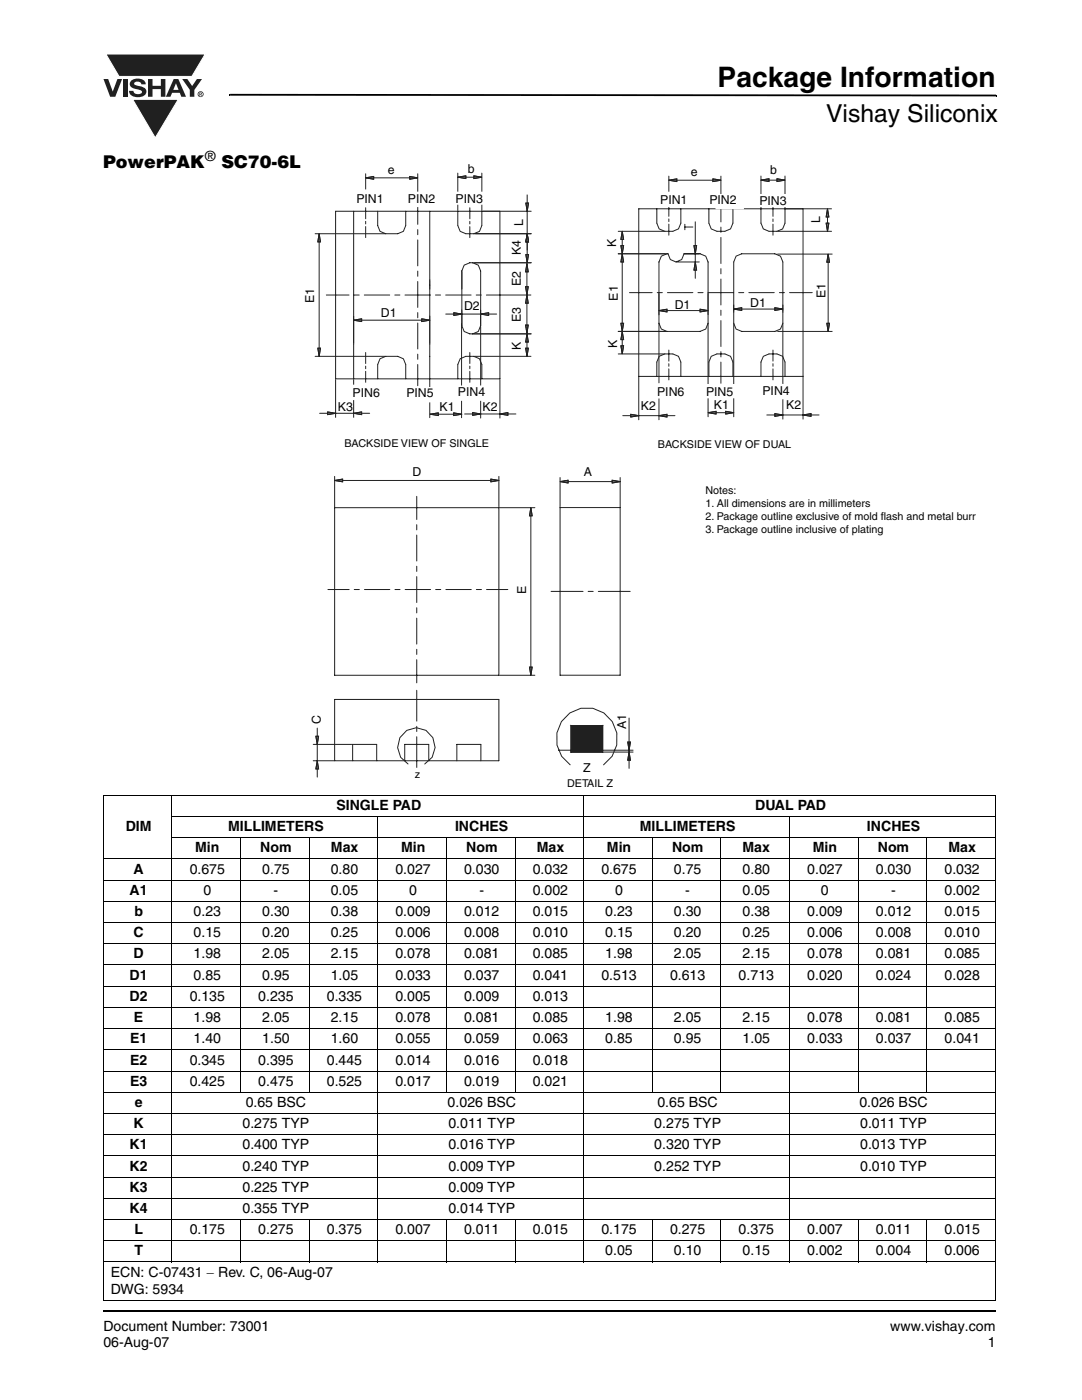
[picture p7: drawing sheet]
<svg xmlns="http://www.w3.org/2000/svg" width="216mm" height="279mm" viewBox="0 0 216 279" stroke-linecap="round" stroke-linejoin="round" font-family="sans-serif">
<path d="M21.1 10.8h19.8l-2.6 4.5h-14.6z" fill="#231f20"/>
<path d="M21.1 10.8h19.8l-2.6 4.5h-14.6z" fill="none" stroke="#fff" stroke-width=".2"/>
<path d="M26.5 19.8h9.1l-4.6 7.7z" fill="#231f20"/>
<path d="M26.5 19.8h9.1l-4.6 7.7z" fill="none" stroke="#fff" stroke-width=".2"/>
<g fill="#231f20">
<path d="M20.6 15.8h1l.9 2.5 .9-2.5h1l-1.4 3.5h-1z"/>
<path d="M24.5 15.8h.9v3.5h-.9z"/>
<path d="M26.2 16.1a2.08 2.08 0 0 1 2.8 .3l.1 .4h-.9a.78 .78 0 0 0-.7-.5 .78 .78 0 0 0-.7 .4l.2 .3 1 .2a1.06 1.06 0 0 1 1.2 1 1.06 1.06 0 0 1-1.1 1.1 1.71 1.71 0 0 1-2.3-1.2h.8a.95 .95 0 0 0 .8 .7 .95 .95 0 0 0 .9-.4 1.29 1.29 0 0 0-1.2-.6 1.02 1.02 0 0 1-1-.6 1.02 1.02 0 0 1 .1-1.1z"/>
<path d="M29.5 15.8h.9v1.3h1.7v-1.3h.9v3.5h-.9v-1.5h-1.7v1.5h-.9z"/>
<path d="M36.4 15.8h1l.9 1.4 1-1.4h1l-1.5 2.2v1.3h-.9v-1.4z"/>
<path d="M35.1 16.6l-.5 1.3h1zM34.7 15.8h.9l1.5 3.5h-.9l-.3-.8h-1.6l-.3 .8h-.9z"/>
<path d="M39.9 18.6v.1h.2v-.1zM39.8 18.5h.4l.1 .2-.2 .1 .2 .3-.3-.3-.1 .3h-.1zM39.6 18.8a.45 .45 0 0 0 .9 0 .45 .45 0 0 0-.9 0zM39.4 18.8a.6 .6 0 0 1 1.2 0 .6 .6 0 0 1-1.2 0z"/>
</g>
<path d="M45.7 18.7h.2v.4h-.2zM45.9 18.7l152.9 .2v.3l-152.9-.1zM198.8 18.9h.1v.3h-.1zM20.5 261.5h.1v.4h-.1z" fill="#000"/>
<path d="M20.6 261.7h178.2" fill="none" stroke="#000" stroke-width=".36"/>
<g fill="none" stroke="#000" stroke-width=".2">
<path d="M20.5 158.7h178.2M20.6 158.8v100.7M34.3 158.6v93.3M116.5 158.6v93.3M198.6 158.8v100.7M20.5 171.4h178.2M20.5 175.6h178.2M20.5 179.9h178.2M34.2 162.9h164.5M34.2 167.2h164.5M48 167.1v51M61.7 167.1v51"/>
<path d="M75.4 162.9v89M89.1 167.1v51M102.8 167.1v51M130.2 167.1v51M143.8 167.1v51M157.5 162.9v89M171.2 167.1v51M184.9 167.1v51M20.5 184.1h178.2M20.5 188.3h178.2M20.5 192.6h178.2M20.5 196.8h178.2"/>
<path d="M20.5 201h178.2M20.5 205.3h178.2M20.5 209.5h178.2M20.5 213.7h178.2M20.5 218h178.2M20.5 222.2h178.2M20.5 226.4h178.2M20.5 230.7h178.2M20.5 234.9h178.2M20.5 239.1h178.2M20.5 243.4h178.2M20.5 247.6h178.2"/>
<path d="M20.5 251.8h178.2M20.5 259.6h178.2M48 243.3v8.6M61.7 243.3v8.6M89.1 243.3v8.6M102.8 243.3v8.6M130.2 243.3v8.6M143.8 243.3v8.6M171.2 243.3v8.6M184.9 243.3v8.6"/>
</g>
<path d="M60.9 32.8h133.8v124.7h-133.8z" fill="#fff"/>
<g fill="none" stroke="#231f20" stroke-width=".2">
<path d="M65.1 58.9h4.5M67 42.2h32.7v33.4h-32.7zM70.6 42.2v33.4M70.7 58.9h1M72.7 58.9h5.1M73 41.5v2.2M73 44.2v.5M73 45.2v2.2M78.8 58.9h1M80.8 58.9h5.1M81 42.2v2.8M83.4 40.5v4.3"/>
<path d="M83.4 45.8v1M83.4 47.9v5.2M83.4 54.1v1M83.4 56.2v5.2M85.8 42.2v41.2M86.9 58.9h1M88.9 58.9h5.1M91.3 42.2v2.8M92.9 46.6h1.7M93.7 41.5v2.2M93.7 44.2v.5M93.7 45.2v2.2"/>
<path d="M95 58.9h1M96.1 42.2v2.8M97.1 58.9h8.8M125.6 58.4h4.5M127.5 41.7h32.7v33.4h-32.7zM131.1 41.7v2.8M131.1 58.4h1.1M132.7 46.2h1.6M133.2 58.4h5.1M133.5 41v2.2M133.5 43.7v.5M133.5 44.7v2.2"/>
<path d="M135.9 41.7v2.8M139.3 58.4h1M141.3 58.4h5.1M141.4 41.7v2.8M143.1 46.2h1.5M143.8 40.1v4.2M143.8 45.3v1.1M143.8 47.4v5.2M143.8 53.6v1.1M143.8 55.7v5.2M146.2 41.7v2.8M146.4 52.3v12.2"/>
<path d="M147.4 58.4h1M149.4 58.4h5.1M151.8 41.7v2.8M153.4 46.2h1.6M154.2 41v2.2M154.2 43.7v.5M154.2 44.7v2.2M155.5 58.4h1M156.2 52.3v12.2M156.6 41.7v2.8M157.5 58.4h4.6M73 70.3v2.2"/>
<path d="M73 73.1v.5M73 74.1v2.2M75.4 72.8v2.8M81 72.8v2.8M83.4 62.4v1M83.4 64.5v5.1M83.4 70.7v1M83.4 72.8v4.2M88.9 62.7h1.7M91.3 72.8v2.8M92.1 64.7v18.7M92.2 61.9v2.9"/>
<path d="M92.2 62.7h3.7M92.9 71.1h1.7M93.7 70.3v2.2M93.7 73.1v.5M93.7 74.1v2.2M95.9 61.9v2.9M96.1 72.8v2.8M97.5 62.7h1.6M131.1 72.3v2.8M132.7 70.6h1.6M133.5 69.9v2.2M133.5 72.6v.5"/>
<path d="M133.5 73.6v2.2M135.9 72.3v2.8M141.4 72.3v2.8M143.1 70.6h1.5M143.8 61.9v1M143.8 64v5.2M143.8 70.2v1M143.8 72.3v4.2M146.2 72.3v2.8M151.8 72.3v2.8M153.4 70.6h1.6M154.2 69.9v2.2"/>
<path d="M154.2 72.6v.5M154.2 73.6v2.2M156.6 72.3v2.8M83.2 99.1v4.6M65.4 117.7h4.3M66.8 101.3h32.7v33.5h-32.7zM70.7 117.7h1M72.7 117.7h5.1M78.8 117.7h1M80.8 117.7h5.1M83.2 104.7v1M83.2 106.8v5.2"/>
<path d="M83.2 113v1M83.2 115.1v5.2M86.9 117.7h1M89 117.7h5M95.1 117.7h1M97.1 117.7h4.2M110 118h6.3M111.8 101.3h11.9v33.5h-11.9zM117.4 118h1M119.4 118h6.4M66.8 139.6h32.7v12.2h-32.7zM83.2 121.3v1"/>
<path d="M83.2 123.4v5.1M83.2 129.6v1M83.2 131.6v4.7M83.2 137.8v6.1M70.4 148.6v3.2M75.2 148.6v3.2M80.8 151.8v-3.2h4.8v3.2M83.2 144.9v1.1M83.2 147v6.2"/>
</g>
<path d="M95.9 62.7l1.6-.3v.6z" fill="#6c6d70"/>
<path d="M95.9 62.7l1.6-.3v.6z" fill="none" stroke="#231f20" stroke-width=".2"/>
<path d="M90.6 62.4l1.6 .3-1.6 .3z" fill="#6c6d70"/>
<path d="M85.8 56v1.7M85.8 55.8h.1M85.8 56.9h.1M92.2 54.2v3.5M92.2 54.1h.1M90.6 62.4l1.6 .3-1.6 .3zM92.2 65h.1M92.2 62.7h.1M95.9 65h.1M141.3 64.7v18.5M146.4 64.7v18.5M142.9 82.4h1.9" fill="none" stroke="#231f20" stroke-width=".2"/>
<path d="M141.3 82.4l1.6-.3v.5z" fill="#6c6d70"/>
<path d="M141.3 82.4l1.6-.3v.5z" fill="none" stroke="#231f20" stroke-width=".2"/>
<path d="M144.8 82.1l1.6 .3-1.6 .2z" fill="#6c6d70"/>
<path d="M155.2 46.2h10.7M156.8 41.7h9.1M165.1 43.3v1.2M141.3 64.5h.1M146.4 64.5h.1M144.8 82.1l1.6 .3-1.6 .2zM146.4 82.4h.1" fill="none" stroke="#231f20" stroke-width=".2"/>
<path d="M165.1 41.7l.3 1.6h-.5z" fill="#6c6d70"/>
<path d="M165.1 41.7l.3 1.6h-.5z" fill="none" stroke="#231f20" stroke-width=".2"/>
<path d="M164.9 44.5h.5l-.3 1.7z" fill="#6c6d70"/>
<path d="M155 46.2h.1M156.6 41.7h.1M164.9 44.5h.5l-.3 1.7zM165.1 46.2h.1M95.9 65.2v18.2M99.7 75.8v7.6M92.7 82.6h1.6M95.9 82.6h3.8M101.3 82.6h1.6" fill="none" stroke="#231f20" stroke-width=".2"/>
<path d="M99.7 82.6l1.6-.3v.6z" fill="#6c6d70"/>
<path d="M99.7 82.6l1.6-.3v.6z" fill="none" stroke="#231f20" stroke-width=".2"/>
<path d="M94.3 82.3l1.6 .3-1.6 .3z" fill="#6c6d70"/>
<path d="M95.9 65h.1M99.7 75.6h.1M156.2 64.7v18.9M160.2 75.3v8.3M94.3 82.3l1.6 .3-1.6 .3zM95.9 82.6h.1M153 82.8h1.6M156.2 82.8h4M161.8 82.8h1.6" fill="none" stroke="#231f20" stroke-width=".2"/>
<path d="M154.6 82.5l1.6 .3-1.6 .3z" fill="#6c6d70"/>
<path d="M154.6 82.5l1.6 .3-1.6 .3z" fill="none" stroke="#231f20" stroke-width=".2"/>
<path d="M160.2 82.8l1.6-.3v.6z" fill="#6c6d70"/>
<path d="M127.5 75.3v8.5M131.5 64.7v19.1M156.2 64.5h.1M160.2 75.1h.1M124.3 83h1.6M127.5 83h4M133.1 83h1.6M160.2 82.8l1.6-.3v.6zM160.2 82.8h.1" fill="none" stroke="#231f20" stroke-width=".2"/>
<path d="M125.9 82.7l1.6 .3-1.6 .2z" fill="#6c6d70"/>
<path d="M125.9 82.7l1.6 .3-1.6 .2z" fill="none" stroke="#231f20" stroke-width=".2"/>
<path d="M131.5 83l1.6-.3v.5z" fill="#6c6d70"/>
<path d="M67 75.8v7.5M70.6 75.8v7.5M127.5 75.1h.1M131.5 64.5h.1M63.8 82.5h1.6M67 82.5h3.6M72.2 82.5h1.6M131.5 83l1.6-.3v.5zM131.5 83h.1M81.4 152.5a3.8 3.8 0 0 1-1.3-5.8 3.8 3.8 0 0 1 6 0 3.8 3.8 0 0 1-1.4 5.8" fill="none" stroke="#231f20" stroke-width=".2"/>
<path d="M65.4 82.2l1.6 .3-1.6 .3z" fill="#6c6d70"/>
<path d="M65.4 82.2l1.6 .3-1.6 .3z" fill="none" stroke="#231f20" stroke-width=".2"/>
<path d="M70.6 82.5l1.6-.3v.6z" fill="#6c6d70"/>
<path d="M67 75.6h.1M70.6 75.6h.1M70.6 82.5l1.6-.3v.6zM70.6 82.5h.1M111.4 149.7h2.6M113.8 152.6a6.1 6.1 0 0 1-1.1-9.4 6.1 6.1 0 0 1 9.5 .8 6.3 6.3 0 0 1-1.8 8.6M114 144.8v5.3h6.2v-5.3M120.2 149.7h2.6" fill="none" stroke="#231f20" stroke-width=".2"/>
<path d="M114 144.8l3.1 2.7-3.1 2.6z" fill="#231f20"/>
<path d="M114 144.8l3.1 2.7-3.1 2.6z" fill="none" stroke="#231f20" stroke-width=".2"/>
<path d="M114 150.1l3.1-2.6 3.1 2.6z" fill="#231f20"/>
<path d="M114 150.1l3.1-2.6 3.1 2.6z" fill="none" stroke="#231f20" stroke-width=".2"/>
<path d="M117.1 147.5l3.1-2.7v5.3z" fill="#231f20"/>
<path d="M117.1 147.5l3.1-2.7v5.3z" fill="none" stroke="#231f20" stroke-width=".2"/>
<path d="M114 144.8h6.2l-3.1 2.7z" fill="#231f20"/>
<path d="M114 144.8h6.2l-3.1 2.7zM120.4 150.1h5.9M122.9 149.7h3.4M125.5 143.3v4.8M125.5 149.7v.4M125.5 151.7v1.7" fill="none" stroke="#231f20" stroke-width=".2"/>
<path d="M125.5 150.1l.3 1.6h-.5z" fill="#231f20"/>
<path d="M125.5 150.1l.3 1.6h-.5z" fill="none" stroke="#231f20" stroke-width=".2"/>
<path d="M125.3 148.1h.5l-.3 1.6z" fill="#231f20"/>
<path d="M133.5 35.2v5.6M135.1 36h7.1M143.8 35.2v4.7M120.2 150.1h.1M122.8 149.7h.1M125.3 148.1h.5l-.3 1.6zM125.5 149.7h.1" fill="none" stroke="#231f20" stroke-width=".2"/>
<path d="M133.5 36l1.6-.3v.5z" fill="#6c6d70"/>
<path d="M133.5 36l1.6-.3v.5z" fill="none" stroke="#231f20" stroke-width=".2"/>
<path d="M142.2 35.7l1.6 .3-1.6 .2z" fill="#6c6d70"/>
<path d="M142.2 35.7l1.6 .3-1.6 .2zM143.8 36h.1M133.5 41h.1M143.8 40.1h.1M123.4 70.6h9.1M123.4 66.1h9.5M124.2 67.8v1.2" fill="none" stroke="#231f20" stroke-width=".2"/>
<path d="M123.9 69h.5l-.2 1.6z" fill="#6c6d70"/>
<path d="M123.9 69h.5l-.2 1.6z" fill="none" stroke="#231f20" stroke-width=".2"/>
<path d="M124.2 66.1l.2 1.7h-.5z" fill="#6c6d70"/>
<path d="M123.4 50.6h9.4M123.4 46.2h9.1M124.2 47.8v1.2M124.2 66.1l.2 1.7h-.5zM124.2 66.1h.1M132.7 70.6h.1M133.1 66.1h.1" fill="none" stroke="#231f20" stroke-width=".2"/>
<path d="M123.9 49h.5l-.2 1.6z" fill="#6c6d70"/>
<path d="M123.9 49h.5l-.2 1.6z" fill="none" stroke="#231f20" stroke-width=".2"/>
<path d="M124.2 46.2l.2 1.6h-.5z" fill="#6c6d70"/>
<g fill="none" stroke="#231f20" stroke-width=".2">
<path d="M75.4 42.2v2.8l.4 1.2 1.2 .4h2.4l1.1-.4 .5-1.2M91.3 45l.5 1.2 1.1 .4M92.6 52.9l1.1-.5h.6l1.1 .5 .5 1.2v10.9l-.5 1.2-1.1 .4h-.6l-1.1-.4-.4-1.2v-10.9zM94.9 46.6h11.1M94.9 52.4h11.1M96.1 45l-.4 1.2-1.1 .4M105.2 48.3v2.5M124.2 46.2l.2 1.6h-.5zM124.2 46.2h.1M132.7 46.2h.1M132.9 50.6h.1M75.4 72.8l.4-1.2 1.2-.5h2.4l1.1 .5 .5 1.2"/>
<path d="M92.9 71.1l-1.1 .5-.5 1.2M94.6 71.1l1.1 .5 .4 1.2"/>
</g>
<path d="M105.2 46.6l.3 1.7h-.6z" fill="#6c6d70"/>
<path d="M105.2 46.6l.3 1.7h-.6z" fill="none" stroke="#231f20" stroke-width=".2"/>
<path d="M104.9 50.8h.6l-.3 1.6z" fill="#6c6d70"/>
<path d="M94.7 46.6h.1M94.7 52.4h.1M104.9 50.8h.6l-.3 1.6zM105.2 52.4h.1M94.5 66.6h11.5M94.7 71.1h11.3M105.2 68.3v1.2" fill="none" stroke="#231f20" stroke-width=".2"/>
<path d="M104.9 69.5h.5l-.2 1.6z" fill="#6c6d70"/>
<path d="M104.9 69.5h.5l-.2 1.6z" fill="none" stroke="#231f20" stroke-width=".2"/>
<path d="M105.2 66.6l.2 1.7h-.5z" fill="#6c6d70"/>
<g fill="none" stroke="#231f20" stroke-width=".2">
<path d="M131.1 44.5l.4 1.2 1.2 .5M132 51.1l1.3-.5 .5 1.2 1.1 .5 1.1-.5 .5-1.2h3.2l1.1 .5 .5 1.2v12.2l-.5 1.2-1.1 .4h-6.6l-1.1-.4-.5-1.2v-12.2zM135.1 52.3h4.4M135.9 44.5l-.5 1.2-1.1 .5M138.7 44.3v4.7M138.7 50.6v1.7M138.7 53.9v1.6M141.4 44.5l.5 1.2 1.2 .5M146.2 44.5l-.4 1.2-1.2 .5M146.4 52.3l.5-1.2 1.1-.5h6.6l1.1 .5 .5 1.2M151.8 44.5l.5 1.2 1.1 .5M156.6 44.5l-.4 1.2-1.2 .5"/>
<path d="M94.3 66.6h.1M94.6 71.1h.1M105.2 66.6l.2 1.7h-.5zM105.2 66.6h.1M132.7 70.6l-1.2 .5-.4 1.2M134.3 70.6l1.1 .5 .5 1.2M143.1 70.6l-1.2 .5-.5 1.2M144.6 70.6l1.2 .5 .4 1.2M146.4 64.5l.5 1.2 1.1 .4h6.6l1.1-.4 .5-1.2M153.4 70.6l-1.1 .5-.5 1.2M155 70.6l1.2 .5 .4 1.2"/>
</g>
<path d="M138.7 52.3l.3 1.6h-.5z" fill="#6c6d70"/>
<path d="M138.7 52.3l.3 1.6h-.5z" fill="none" stroke="#231f20" stroke-width=".2"/>
<path d="M138.5 49h.5l-.3 1.6z" fill="#6c6d70"/>
<path d="M134.9 52.3h.1M136.5 50.6h.1M136.7 44.8v1.1M136.7 45.3h1.6M138.5 49h.5l-.3 1.6zM138.7 50.6h.1M155.2 50.7h10.8M165.2 52.3v12.2M155.2 66.1h10.8" fill="none" stroke="#231f20" stroke-width=".2"/>
<path d="M165.2 50.7l.3 1.6h-.5z" fill="#6c6d70"/>
<path d="M165.2 50.7l.3 1.6h-.5z" fill="none" stroke="#231f20" stroke-width=".2"/>
<path d="M165 64.5h.5l-.3 1.6z" fill="#6c6d70"/>
<path d="M155 50.7h.1M146.4 60.9v1.2M148 61.7h6.6M155 66.1h.1M156.2 60.9v1.2M165 64.5h.5l-.3 1.6zM165.2 66.1h.1" fill="none" stroke="#231f20" stroke-width=".2"/>
<path d="M146.4 61.7l1.6-.3v.6z" fill="#6c6d70"/>
<path d="M146.4 61.7l1.6-.3v.6z" fill="none" stroke="#231f20" stroke-width=".2"/>
<path d="M154.6 61.4l1.6 .3-1.6 .3z" fill="#6c6d70"/>
<path d="M146.4 62.3h.1M154.6 61.4l1.6 .3-1.6 .3zM156.2 62.3h.1M156.2 61.7h.1M66.8 95.1v6.1M68.4 95.9h29.5M99.5 95.1v6.1" fill="none" stroke="#231f20" stroke-width=".2"/>
<path d="M66.8 95.9l1.6-.3v.6z" fill="#6c6d70"/>
<path d="M66.8 95.9l1.6-.3v.6z" fill="none" stroke="#231f20" stroke-width=".2"/>
<path d="M97.9 95.6l1.6 .3-1.6 .3z" fill="#6c6d70"/>
<path d="M97.9 95.6l1.6 .3-1.6 .3zM99.5 95.9h.1M66.8 101.3h.1M99.5 101.3h.1M99.7 101.3h7M105.9 102.9v30.2M99.7 134.8h7" fill="none" stroke="#231f20" stroke-width=".2"/>
<path d="M105.9 101.3l.3 1.6h-.5z" fill="#6c6d70"/>
<path d="M105.9 101.3l.3 1.6h-.5z" fill="none" stroke="#231f20" stroke-width=".2"/>
<path d="M105.7 133.1h.5l-.3 1.7z" fill="#6c6d70"/>
<path d="M111.8 95.3v5.8M113.4 96.1h8.8M123.7 95.3v5.8M99.5 101.3h.1M99.5 134.8h.1M105.7 133.1h.5l-.3 1.7zM105.9 134.8h.1" fill="none" stroke="#231f20" stroke-width=".2"/>
<path d="M111.8 96.1l1.6-.3v.6z" fill="#6c6d70"/>
<path d="M111.8 96.1l1.6-.3v.6z" fill="none" stroke="#231f20" stroke-width=".2"/>
<path d="M122.2 95.8l1.5 .3-1.5 .3z" fill="#6c6d70"/>
<path d="M91.3 34.6v7.4M92.9 35.4h1.7M96.1 34.6v7.4M122.2 95.8l1.5 .3-1.5 .3zM123.7 96.1h.1M111.8 101.3h.1M123.7 101.3h.1" fill="none" stroke="#231f20" stroke-width=".2"/>
<path d="M94.6 35.1l1.5 .3-1.5 .2z" fill="#6c6d70"/>
<path d="M94.6 35.1l1.5 .3-1.5 .2z" fill="none" stroke="#231f20" stroke-width=".2"/>
<path d="M91.3 35.4l1.6-.3v.5z" fill="#6c6d70"/>
<path d="M91.3 35.4l1.6-.3v.5zM91.3 35.4h.1M151.8 35.1v6.4M153.4 36h1.6M156.6 35.1v6.4M91.3 42.2h.1M96.1 42.2h.1" fill="none" stroke="#231f20" stroke-width=".2"/>
<path d="M155 35.7l1.6 .3-1.6 .2z" fill="#6c6d70"/>
<path d="M155 35.7l1.6 .3-1.6 .2z" fill="none" stroke="#231f20" stroke-width=".2"/>
<path d="M151.8 36l1.6-.3v.5z" fill="#6c6d70"/>
<path d="M151.8 36l1.6-.3v.5zM151.8 36h.1M151.8 41.7h.1M156.6 41.7h.1M62.5 148.6h7.7M62.5 151.8h4.1M63.3 145.3v1.6M63.3 148.6v3.2M63.3 153.5v1.6M70.4 148.6h4.8M91.2 151.8v-3.2h4.8v3.2" fill="none" stroke="#231f20" stroke-width=".2"/>
<path d="M63 146.9h.6l-.3 1.7z" fill="#6c6d70"/>
<path d="M63 146.9h.6l-.3 1.7z" fill="none" stroke="#231f20" stroke-width=".2"/>
<path d="M63.3 151.8l.3 1.7h-.6z" fill="#6c6d70"/>
<path d="M62.9 46.6h13.9M63.7 48.3v21.2M62.9 71.1h13.9M63.3 151.8l.3 1.7h-.6zM63.3 151.8h.1M66.8 151.8h.1M70.4 148.6h.1" fill="none" stroke="#231f20" stroke-width=".2"/>
<path d="M63.7 46.6l.2 1.7h-.5z" fill="#6c6d70"/>
<path d="M63.7 46.6l.2 1.7h-.5z" fill="none" stroke="#231f20" stroke-width=".2"/>
<path d="M63.4 69.5h.5l-.2 1.6z" fill="#6c6d70"/>
<path d="M77 46.6h.1M63.4 69.5h.5l-.2 1.6zM63.7 71.1h.1M70.6 63.1v5.4M72.2 63.9h12M77 71.1h.1M85.8 63.1v5.4" fill="none" stroke="#231f20" stroke-width=".2"/>
<path d="M70.6 63.9l1.6-.3v.6z" fill="#6c6d70"/>
<path d="M70.6 63.9l1.6-.3v.6z" fill="none" stroke="#231f20" stroke-width=".2"/>
<path d="M84.2 63.6l1.6 .3-1.6 .3z" fill="#6c6d70"/>
<path d="M123.4 50.6h9.5M124.2 52.3v12.2M70.6 68.7h.1M84.2 63.6l1.6 .3-1.6 .3zM85.8 68.7h.1M85.8 63.9h.1M123.4 66.1h9.5" fill="none" stroke="#231f20" stroke-width=".2"/>
<path d="M124.2 50.6l.2 1.7h-.5z" fill="#6c6d70"/>
<path d="M124.2 50.6l.2 1.7h-.5z" fill="none" stroke="#231f20" stroke-width=".2"/>
<path d="M123.9 64.5h.5l-.2 1.6z" fill="#6c6d70"/>
<path d="M131.5 58.6v4.2M133.1 50.6h.1M141.3 58.6v4.2M123.9 64.5h.5l-.2 1.6zM124.2 66.1h.1M133.1 66.1h.1M133.1 62h6.6" fill="none" stroke="#231f20" stroke-width=".2"/>
<path d="M139.7 61.7l1.6 .3-1.6 .3z" fill="#6c6d70"/>
<path d="M139.7 61.7l1.6 .3-1.6 .3z" fill="none" stroke="#231f20" stroke-width=".2"/>
<path d="M131.5 62l1.6-.3v.6z" fill="#6c6d70"/>
<path d="M73 34.7v5.7M74.6 35.5h7.2M83.4 34.7v5.7M131.5 58.4h.1M141.3 58.4h.1M131.5 62l1.6-.3v.6zM131.5 62h.1" fill="none" stroke="#231f20" stroke-width=".2"/>
<path d="M81.8 35.2l1.6 .3-1.6 .3z" fill="#6c6d70"/>
<path d="M81.8 35.2l1.6 .3-1.6 .3z" fill="none" stroke="#231f20" stroke-width=".2"/>
<path d="M73 35.5l1.6-.3v.6z" fill="#6c6d70"/>
<path d="M73 35.5l1.6-.3v.6zM73 35.5h.1M105.2 38.9v1.6M73 40.5h.1M83.4 40.5h.1M94.7 46.6h11.3M96.3 42.2h9.7M105.2 42.2v4.4M105.2 48.3v1.6" fill="none" stroke="#231f20" stroke-width=".2"/>
<path d="M104.9 40.5h.6l-.3 1.7z" fill="#6c6d70"/>
<path d="M104.9 40.5h.6l-.3 1.7z" fill="none" stroke="#231f20" stroke-width=".2"/>
<path d="M105.2 46.6l.3 1.7h-.6z" fill="#6c6d70"/>
<path d="M94.3 52.4h.1M94.5 52.4h11.5M94.6 46.6h.1M96.1 42.2h.1M105.2 46.6l.3 1.7h-.6zM105.2 46.6h.1M94.3 66.6h.1M94.5 66.6h11.5" fill="none" stroke="#231f20" stroke-width=".2"/>
<path d="M69.9 37.9h5.3v2.8h-5.3z" fill="#fff"/>
<path d="M69.9 37.9h5.3v2.8h-5.3z" fill="none" stroke="#fff" stroke-width=".31"/>
<path d="M82.3 38.4h5.4v2.8h-5.4z" fill="#fff"/>
<path d="M82.3 38.4h5.4v2.8h-5.4z" fill="none" stroke="#fff" stroke-width=".31"/>
<path d="M70.2 76.9h4.1v2.8h-4.1z" fill="#fff"/>
<path d="M70.2 76.9h4.1v2.8h-4.1z" fill="none" stroke="#fff" stroke-width=".31"/>
<path d="M81.4 77.4h5.4v2.8h-5.4z" fill="#fff"/>
<path d="M81.4 77.4h5.4v2.8h-5.4z" fill="none" stroke="#fff" stroke-width=".31"/>
<path d="M89.5 77.1h8.5v2.7h-8.5z" fill="#fff"/>
<path d="M89.5 77.1h8.5v2.7h-8.5z" fill="none" stroke="#fff" stroke-width=".31"/>
<path d="M90.1 38.4h7.2v2.3h-7.2z" fill="#fff"/>
<path d="M90.1 38.4h7.2v2.3h-7.2z" fill="none" stroke="#fff" stroke-width=".31"/>
<path d="M131 76.6h4.1v2.8h-4.1z" fill="#fff"/>
<path d="M131 76.6h4.1v2.8h-4.1z" fill="none" stroke="#fff" stroke-width=".31"/>
<path d="M140.8 76.8h5.8v2.5h-5.8z" fill="#fff"/>
<path d="M140.8 76.8h5.8v2.5h-5.8z" fill="none" stroke="#fff" stroke-width=".31"/>
<path d="M150.3 76.8h8.4v2.7h-8.4z" fill="#fff"/>
<path d="M150.3 76.8h8.4v2.7h-8.4z" fill="none" stroke="#fff" stroke-width=".31"/>
<path d="M130.5 38.4h5.4v2.8h-5.4z" fill="#fff"/>
<path d="M130.5 38.4h5.4v2.8h-5.4z" fill="none" stroke="#fff" stroke-width=".31"/>
<path d="M142.9 38.9h5.4v2.7h-5.4z" fill="#fff"/>
<path d="M142.9 38.9h5.4v2.7h-5.4z" fill="none" stroke="#fff" stroke-width=".31"/>
<path d="M150.8 38.9h7.2v2.3h-7.2z" fill="#fff"/>
<path d="M150.8 38.9h7.2v2.3h-7.2z" fill="none" stroke="#fff" stroke-width=".31"/>
<path d="M87.5 82.7h3" fill="none" stroke="#231f20" stroke-width=".2"/>
<path d="M90.5 82.4l1.6 .3-1.6 .2z" fill="#6c6d70"/>
<path d="M90.5 82.4l1.6 .3-1.6 .2z" fill="none" stroke="#231f20" stroke-width=".2"/>
<path d="M85.8 82.7l1.7-.3v.5z" fill="#6c6d70"/>
<path d="M105.1 60.5v4.4M85.8 82.7l1.7-.3v.5z" fill="none" stroke="#231f20" stroke-width=".2"/>
<path d="M104.9 64.9h.5l-.3 1.6z" fill="#6c6d70"/>
<path d="M104.9 64.9h.5l-.3 1.6z" fill="none" stroke="#231f20" stroke-width=".2"/>
<path d="M105.1 58.9l.3 1.6h-.5z" fill="#6c6d70"/>
<path d="M105.1 58.9l.3 1.6h-.5zM105.1 54.3v2.9" fill="none" stroke="#231f20" stroke-width=".2"/>
<path d="M104.9 57.2h.5l-.3 1.6z" fill="#6c6d70"/>
<path d="M104.9 57.2h.5l-.3 1.6z" fill="none" stroke="#231f20" stroke-width=".2"/>
<path d="M105.1 52.6l.3 1.7h-.5z" fill="#6c6d70"/>
<path d="M105.1 52.6l.3 1.7h-.5z" fill="none" stroke="#231f20" stroke-width=".2"/>
<text font-size="5.6" x="143.2" y="17.4">Package Information</text>
<text font-size="4.9" x="164.8" y="24.4">Vishay Siliconix</text>
<g font-size="3.5">
<text x="20.6" y="33.5">PowerPAK</text>
<text x="44.2" y="33.5">SC70-6L</text>
</g>
<g font-size="2.8">
<text x="40.9" y="32.1">®</text>
<text x="67.1" y="161.6">SINGLE PAD</text>
<text x="150.7" y="161.6">DUAL PAD</text>
<text x="25.1" y="165.9">DIM</text>
<text x="45.5" y="165.9">MILLIMETERS</text>
<text x="90.8" y="165.9">INCHES</text>
<text x="127.7" y="165.9">MILLIMETERS</text>
<text x="173" y="165.9">INCHES</text>
<text x="38.9" y="170.1">Min</text>
<text x="51.9" y="170.1">Nom</text>
<text x="66" y="170.1">Max</text>
<text x="80" y="170.1">Min</text>
<text x="93" y="170.1">Nom</text>
<text x="107.1" y="170.1">Max</text>
<text x="121.1" y="170.1">Min</text>
<text x="134.1" y="170.1">Nom</text>
<text x="148.2" y="170.1">Max</text>
<text x="162.2" y="170.1">Min</text>
<text x="175.2" y="170.1">Nom</text>
<text x="189.2" y="170.1">Max</text>
<text x="25.9" y="178.6">A1</text>
<text x="26.6" y="174.4">A</text>
<text x="37.8" y="174.4">0.675</text>
<text x="40.6" y="178.6">0</text>
<text x="52.3" y="174.4">0.75</text>
<text x="54.6" y="178.6">-</text>
<text x="66" y="174.4">0.80</text>
<text x="66" y="178.6">0.05</text>
<text x="78.9" y="174.4">0.027</text>
<text x="81.7" y="178.6">0</text>
<text x="92.6" y="174.4">0.030</text>
<text x="95.7" y="178.6">-</text>
<text x="106.3" y="174.4">0.032</text>
<text x="106.3" y="178.6">0.002</text>
<text x="120" y="174.4">0.675</text>
<text x="122.7" y="178.6">0</text>
<text x="134.5" y="174.4">0.75</text>
<text x="136.7" y="178.6">-</text>
<text x="148.2" y="174.4">0.80</text>
<text x="148.2" y="178.6">0.05</text>
<text x="161.1" y="174.4">0.027</text>
<text x="163.8" y="178.6">0</text>
<text x="174.8" y="174.4">0.030</text>
<text x="177.8" y="178.6">-</text>
<text x="188.5" y="174.4">0.032</text>
<text x="188.5" y="178.6">0.002</text>
<text x="26.8" y="182.8">b</text>
<text x="38.6" y="182.8">0.23</text>
<text x="52.3" y="182.8">0.30</text>
<text x="66" y="182.8">0.38</text>
<text x="78.9" y="182.8">0.009</text>
<text x="92.6" y="182.8">0.012</text>
<text x="106.3" y="182.8">0.015</text>
<text x="120.8" y="182.8">0.23</text>
<text x="134.5" y="182.8">0.30</text>
<text x="148.2" y="182.8">0.38</text>
<text x="161.1" y="182.8">0.009</text>
<text x="174.8" y="182.8">0.012</text>
<text x="188.5" y="182.8">0.015</text>
<text x="26.6" y="187.1">C</text>
<text x="26.6" y="191.3">D</text>
<text x="38.6" y="187.1">0.15</text>
<text x="38.6" y="191.3">1.98</text>
<text x="52.3" y="187.1">0.20</text>
<text x="52.3" y="191.3">2.05</text>
<text x="66" y="187.1">0.25</text>
<text x="66" y="191.3">2.15</text>
<text x="78.9" y="187.1">0.006</text>
<text x="78.9" y="191.3">0.078</text>
<text x="92.6" y="187.1">0.008</text>
<text x="92.6" y="191.3">0.081</text>
<text x="106.3" y="187.1">0.010</text>
<text x="106.3" y="191.3">0.085</text>
<text x="120.8" y="187.1">0.15</text>
<text x="120.8" y="191.3">1.98</text>
<text x="134.5" y="187.1">0.20</text>
<text x="134.5" y="191.3">2.05</text>
<text x="148.2" y="187.1">0.25</text>
<text x="148.2" y="191.3">2.15</text>
<text x="161.1" y="187.1">0.006</text>
<text x="161.1" y="191.3">0.078</text>
<text x="174.8" y="187.1">0.008</text>
<text x="174.8" y="191.3">0.081</text>
<text x="188.5" y="187.1">0.010</text>
<text x="188.5" y="191.3">0.085</text>
<text x="25.9" y="195.5">D1</text>
<text x="38.6" y="195.5">0.85</text>
<text x="52.3" y="195.5">0.95</text>
<text x="66" y="195.5">1.05</text>
<text x="78.9" y="195.5">0.033</text>
<text x="92.6" y="195.5">0.037</text>
<text x="106.3" y="195.5">0.041</text>
<text x="120" y="195.5">0.513</text>
<text x="133.7" y="195.5">0.613</text>
<text x="147.4" y="195.5">0.713</text>
<text x="161.1" y="195.5">0.020</text>
<text x="174.8" y="195.5">0.024</text>
<text x="188.5" y="195.5">0.028</text>
<text x="25.9" y="199.8">D2</text>
<text x="26.7" y="204">E</text>
<text x="37.8" y="199.8">0.135</text>
<text x="38.6" y="204">1.98</text>
<text x="51.5" y="199.8">0.235</text>
<text x="52.3" y="204">2.05</text>
<text x="65.2" y="199.8">0.335</text>
<text x="66" y="204">2.15</text>
<text x="78.9" y="199.8">0.005</text>
<text x="78.9" y="204">0.078</text>
<text x="92.6" y="199.8">0.009</text>
<text x="92.6" y="204">0.081</text>
<text x="106.3" y="199.8">0.013</text>
<text x="106.3" y="204">0.085</text>
<text x="120.8" y="204">1.98</text>
<text x="134.5" y="204">2.05</text>
<text x="148.2" y="204">2.15</text>
<text x="161.1" y="204">0.078</text>
<text x="174.8" y="204">0.081</text>
<text x="188.5" y="204">0.085</text>
<text x="26" y="208.2">E1</text>
<text x="38.6" y="208.2">1.40</text>
<text x="52.3" y="208.2">1.50</text>
<text x="66" y="208.2">1.60</text>
<text x="78.9" y="208.2">0.055</text>
<text x="92.6" y="208.2">0.059</text>
<text x="106.3" y="208.2">0.063</text>
<text x="120.8" y="208.2">0.85</text>
<text x="134.5" y="208.2">0.95</text>
<text x="148.2" y="208.2">1.05</text>
<text x="161.1" y="208.2">0.033</text>
<text x="174.8" y="208.2">0.037</text>
<text x="188.5" y="208.2">0.041</text>
<text x="26" y="212.5">E2</text>
<text x="37.8" y="212.5">0.345</text>
<text x="51.5" y="212.5">0.395</text>
<text x="65.2" y="212.5">0.445</text>
<text x="78.9" y="212.5">0.014</text>
<text x="92.6" y="212.5">0.016</text>
<text x="106.3" y="212.5">0.018</text>
<text x="26" y="216.7">E3</text>
<text x="26.9" y="220.9">e</text>
<text x="37.8" y="216.7">0.425</text>
<text x="49" y="220.9">0.65 BSC</text>
<text x="51.5" y="216.7">0.475</text>
<text x="65.2" y="216.7">0.525</text>
<text x="78.9" y="216.7">0.017</text>
<text x="89.3" y="220.9">0.026 BSC</text>
<text x="92.6" y="216.7">0.019</text>
<text x="106.3" y="216.7">0.021</text>
<text x="131.2" y="220.9">0.65 BSC</text>
<text x="171.5" y="220.9">0.026 BSC</text>
<text x="26.6" y="225.2">K</text>
<text x="48.4" y="225.2">0.275 TYP</text>
<text x="89.5" y="225.2">0.011 TYP</text>
<text x="130.6" y="225.2">0.275 TYP</text>
<text x="171.6" y="225.2">0.011 TYP</text>
<text x="25.9" y="229.4">K1</text>
<text x="25.9" y="233.6">K2</text>
<text x="48.4" y="229.4">0.400 TYP</text>
<text x="48.4" y="233.6">0.240 TYP</text>
<text x="89.5" y="229.4">0.016 TYP</text>
<text x="89.5" y="233.6">0.009 TYP</text>
<text x="130.6" y="229.4">0.320 TYP</text>
<text x="130.6" y="233.6">0.252 TYP</text>
<text x="171.6" y="229.4">0.013 TYP</text>
<text x="171.6" y="233.6">0.010 TYP</text>
<text x="25.9" y="237.9">K3</text>
<text x="48.4" y="237.9">0.225 TYP</text>
<text x="89.5" y="237.9">0.009 TYP</text>
<text x="25.9" y="242.1">K4</text>
<text x="48.4" y="242.1">0.355 TYP</text>
<text x="89.5" y="242.1">0.014 TYP</text>
<text x="26.8" y="246.3">L</text>
<text x="26.8" y="250.6">T</text>
<text x="37.8" y="246.3">0.175</text>
<text x="51.5" y="246.3">0.275</text>
<text x="65.2" y="246.3">0.375</text>
<text x="78.9" y="246.3">0.007</text>
<text x="92.6" y="246.3">0.011</text>
<text x="106.3" y="246.3">0.015</text>
<text x="120" y="246.3">0.175</text>
<text x="120.8" y="250.6">0.05</text>
<text x="133.7" y="246.3">0.275</text>
<text x="134.5" y="250.6">0.10</text>
<text x="147.4" y="246.3">0.375</text>
<text x="148.2" y="250.6">0.15</text>
<text x="161.1" y="250.6">0.002</text>
<text x="161.1" y="246.3">0.007</text>
<text x="174.8" y="250.6">0.004</text>
<text x="174.8" y="246.3">0.011</text>
<text x="188.5" y="250.6">0.006</text>
<text x="188.5" y="246.3">0.015</text>
<text x="22.1" y="254.8">ECN: C-07431 − Rev. C, 06-Aug-07</text>
<text x="22.1" y="258.3">DWG: 5934</text>
<text x="20.6" y="265.6">Document Number: 73001</text>
<text x="20.6" y="268.8">06-Aug-07</text>
<text x="177.7" y="265.6">www.vishay.com</text>
<text x="197.1" y="268.8">1</text>
</g>
<g font-size="2.5" fill="#040503">
<text x="77.4" y="34.7">e</text>
<text x="93.4" y="34.6">b</text>
<text x="137.9" y="35.1">e</text>
<text x="153.7" y="34.7">b</text>
<text x="71.1" y="40.5">PIN1</text>
<text x="81.4" y="40.5">PIN2</text>
<text x="90.9" y="40.5">PIN3</text>
<text x="131.7" y="40.7">PIN1</text>
<text x="141.5" y="40.7">PIN2</text>
<text x="151.5" y="40.8">PIN3</text>
<text x="104.4" y="45.1" transform="rotate(-90 104.4 45.1)">L</text>
<text x="163.6" y="44.5" transform="rotate(-90 163.6 44.5)">L</text>
<text x="103.9" y="50.9" transform="rotate(-90 103.9 50.9)">K4</text>
<text x="123" y="49.3" transform="rotate(-90 123 49.3)">K</text>
<text x="103.9" y="57" transform="rotate(-90 103.9 57)">E2</text>
<text x="164.7" y="59.5" transform="rotate(-90 164.7 59.5)">E1</text>
<text x="62.7" y="60.5" transform="rotate(-90 62.7 60.5)">E1</text>
<text x="76" y="63.2">D1</text>
<text x="92.6" y="61.8">D2</text>
<text x="103.9" y="64.3" transform="rotate(-90 103.9 64.3)">E3</text>
<text x="123.3" y="60" transform="rotate(-90 123.3 60)">E1</text>
<text x="134.6" y="61.7">D1</text>
<text x="149.7" y="61.4">D1</text>
<text x="103.9" y="69.8" transform="rotate(-90 103.9 69.8)">K</text>
<text x="123.1" y="69.4" transform="rotate(-90 123.1 69.4)">K</text>
<text x="67.4" y="81.9">K3</text>
<text x="70.3" y="79.2">PIN6</text>
<text x="81.1" y="79.2">PIN5</text>
<text x="87.7" y="82">K1</text>
<text x="91.4" y="79.1">PIN4</text>
<text x="96.3" y="82.1">K2</text>
<text x="127.9" y="81.8">K2</text>
<text x="131.1" y="78.9">PIN6</text>
<text x="140.9" y="78.9">PIN5</text>
<text x="142.5" y="81.6">K1</text>
<text x="152.1" y="78.8">PIN4</text>
<text x="156.9" y="81.6">K2</text>
<text x="82.3" y="95">D</text>
<text x="116.5" y="95">A</text>
<text x="105" y="118.6" transform="rotate(-90 105 118.6)">E</text>
<text x="64" y="144.6" transform="rotate(-90 64 144.6)">C</text>
<text x="125" y="145.5" transform="rotate(-90 125 145.5)">A1</text>
<text x="116.4" y="154.1">Z</text>
</g>
<g font-size="2.1" fill="#040503">
<text x="68.7" y="89.2">BACKSIDE VIEW OF SINGLE</text>
<text x="131.3" y="89.4">BACKSIDE VIEW OF DUAL</text>
<text x="140.8" y="98.6">Notes:</text>
<text x="140.8" y="101.2">1. All dimensions are in millimeters</text>
<text x="140.8" y="106.4">3. Package outline inclusive of plating</text>
<text x="140.8" y="103.8">2. Package outline exclusive of mold flash and metal burr</text>
<text x="82.8" y="155.3">z</text>
<text x="113.2" y="157">DETAIL Z</text>
</g>
</svg>
